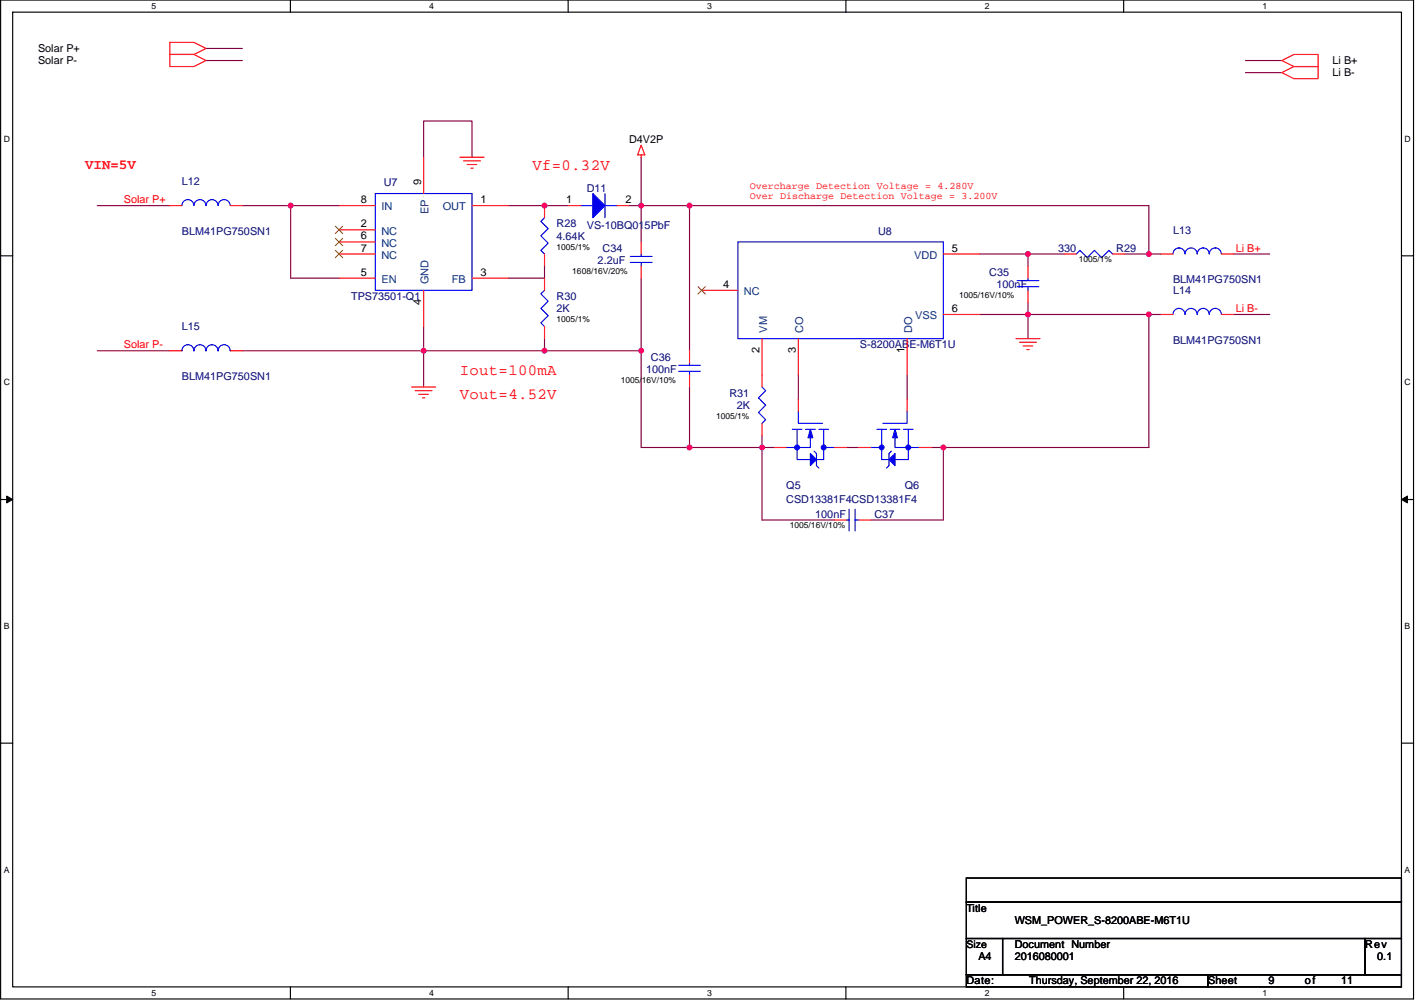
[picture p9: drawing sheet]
<svg xmlns="http://www.w3.org/2000/svg" width="420mm" height="297mm" viewBox="0 0 420 297" stroke-linecap="round" stroke-linejoin="round" font-family="sans-serif">
<path d="M.2 0h418.6v295.8h-418.6zM3.8 3.6h411.5v288.7h-411.5z" fill="none" stroke="#000" stroke-width=".34"/>
<g fill="#fff">
<path d="M44.9 .4h1.4v2.8h-1.4z"/>
<path d="M44.9 292.7h1.4v2.8h-1.4z"/>
</g>
<path d="M86.1 0v3.6M86.1 292.3v3.5" fill="none" stroke="#000" stroke-width=".34"/>
<g fill="#fff">
<path d="M127.2 .4h1.4v2.8h-1.4z"/>
<path d="M127.2 292.7h1.4v2.8h-1.4z"/>
</g>
<path d="M168.3 0v3.6M168.3 292.3v3.5" fill="none" stroke="#000" stroke-width=".34"/>
<g fill="#fff">
<path d="M209.5 .4h1.4v2.8h-1.4z"/>
<path d="M209.5 292.7h1.4v2.8h-1.4z"/>
</g>
<path d="M250.6 0v3.6M250.6 292.3v3.5" fill="none" stroke="#000" stroke-width=".34"/>
<g fill="#fff">
<path d="M291.8 .4h1.4v2.8h-1.4z"/>
<path d="M291.8 292.7h1.4v2.8h-1.4z"/>
</g>
<path d="M332.9 0v3.6M332.9 292.3v3.5" fill="none" stroke="#000" stroke-width=".34"/>
<g fill="#fff">
<path d="M374.1 .4h1.4v2.8h-1.4z"/>
<path d="M374.1 292.7h1.4v2.8h-1.4z"/>
<path d="M1.1 39.7h1.8v2.8h-1.8z"/>
<path d="M416.2 39.7h1.8v2.8h-1.8z"/>
<path d="M1.1 111.8h1.8v2.9h-1.8z"/>
<path d="M416.2 111.8h1.8v2.9h-1.8z"/>
</g>
<path d="M.2 75.8h3.6M415.3 75.8h3.5" fill="none" stroke="#000" stroke-width=".34"/>
<g fill="#fff">
<path d="M1.1 184h1.7v2.8h-1.7z"/>
<path d="M416.2 184h1.7v2.8h-1.7z"/>
</g>
<path d="M.2 147.9h3.6M415.3 147.9h3.5" fill="none" stroke="#000" stroke-width=".34"/>
<path d="M2 146.9l1.8 1-1.8 1zM415.3 147.9l1.7-1v2z" fill="#000" stroke="#000" stroke-width=".3"/>
<g fill="#fff">
<path d="M1.1 256.2h1.7v2.8h-1.7z"/>
<path d="M416.1 256.2h1.8v2.8h-1.8z"/>
</g>
<path d="M.2 220.1h3.6M415.3 220.1h3.5M286.3 277.9h10.8v10.8h-10.8zM286.3 260h129v7.2h-129zM286.3 267.2h129v10.7h-129zM297.1 277.9h107.4v10.8h-107.4zM404.5 277.9h10.8v10.8h-10.8zM286.3 288.7h71.7v3.6h-71.7zM358 288.7h57.3v3.6h-57.3z" fill="none" stroke="#000" stroke-width=".34"/>
<g fill="none" stroke="#800040" stroke-width=".34">
<path d="M61.1 14.4h10.7M61.1 17.9h10.7M369.1 17.9h10.7M369.1 21.5h10.7M125.5 46.6v-10.8h14.4v10.8M190 46.6v14.3M28.8 60.9h21.5M71.8 60.9h14.3M86.1 60.9h14.3M86.1 60.9v21.5h14.3M161.3 78.8v3.6h-10.7M168.5 60.9h-17.9"/>
<path d="M186.4 60.9h3.6M190 60.9h14.3M190 60.9v10.7M204.3 60.9h136.1v14.3M204.3 60.9v43M290.3 75.2h14.3M304.6 75.2v3.6M304.6 75.2h10.7M333.2 75.2h7.2M340.4 75.2h3.6M365.5 75.2h10.7M125.5 96.7v7.2"/>
<path d="M190 82.4v21.5M290.3 93.1h14.3v7.2M304.6 89.6v3.5h35.8M340.4 93.1v39.4h-60.9M340.4 93.1h3.6M365.5 93.1h10.7M28.8 103.9h21.5M71.8 103.9h53.7M125.5 103.9h35.8M125.5 103.9v10.7M161.3 100.3v3.6M161.3 103.9h28.7"/>
<path d="M190 103.9v28.6h14.3M204.3 114.6v17.9M236.5 111v7.2M268.8 111v7.2M204.3 132.5h21.5M225.8 128.9v3.6M225.8 132.5v21.5h21.5M225.8 132.5h3.6M250.9 132.5h3.6M275.9 132.5h3.6M279.5 132.5v21.5h-21.5"/>
</g>
<g fill="#f0f" stroke="#f0f" stroke-width=".34">
<circle cx="340.4" cy="75.2" r=".71"/>
<circle cx="304.6" cy="75.2" r=".71"/>
<circle cx="204.3" cy="60.9" r=".71"/>
<circle cx="340.4" cy="93.1" r=".71"/>
<circle cx="304.6" cy="93.1" r=".71"/>
<circle cx="279.5" cy="132.5" r=".7"/>
<circle cx="225.8" cy="132.5" r=".7"/>
<circle cx="204.3" cy="132.5" r=".71"/>
<circle cx="161.3" cy="60.9" r=".71"/>
<circle cx="190" cy="60.9" r=".7"/>
<circle cx="190" cy="103.9" r=".7"/>
<circle cx="161.3" cy="103.9" r=".71"/>
<circle cx="125.5" cy="103.9" r=".71"/>
<circle cx="86.1" cy="60.9" r=".7"/>
</g>
<g fill="none" stroke="#f00" stroke-width=".34">
<path d="M50.3 16.1h7.2l3.6 1.8-3.6 1.8h-7.2zM50.3 12.6h7.2l3.6 1.8-3.6 1.7h-7.2zM379.8 17.9l3.6-1.8h7.2v3.6h-7.2zM379.8 21.5l3.6-1.8h7.2v3.6h-7.2zM125.5 46.6v10.7M136.3 46.6h7.1M137.3 47.6h5.1M138.4 48.7h2.9M139.5 49.8h.7M190 43l1.1 2.9h-2.2zM190 45.9v.7M50.3 60.9h3.6"/>
<path d="M68.2 60.9h3.6M100.4 60.9h10.8M100.4 68.1h10.8M100.4 71.6h10.8M100.4 75.2h10.8M139.9 60.9h10.7M161.3 75.2v3.6M161.3 60.9v3.6M168.5 60.9h3.6M182.8 60.9h3.6M190 71.6v3.6M190 78.8v3.6"/>
<path d="M279.5 75.2h10.8M304.6 78.8v3.6M315.3 75.2h3.6M329.7 75.2h3.5M344 75.2h3.6M361.9 75.2h3.6M100.4 82.4h10.8M125.5 86v10.7M139.9 82.4h10.7M161.3 96.7v3.6M161.3 82.4v3.6M207.9 86h10.7"/>
<path d="M279.5 93.1h10.8M304.6 86v3.6M344 93.1h3.6M361.9 93.1h3.6M50.3 103.9h3.6M68.2 103.9h3.6M122 114.6h7.1M123 115.7h5M124.1 116.8h2.8M125.2 117.8h.7M204.3 103.9v3.6M204.3 111v3.6"/>
<path d="M225.8 100.3v14.3M236.5 118.2v3.6M236.5 100.3v10.7M268.8 118.2v3.6M268.8 100.3v10.7M301 100.3h7.2M302.1 101.4h5M303.2 102.4h2.8M304.2 103.5h.8M225.8 125.4v3.5M229.4 132.5h3.6M247.3 132.5h3.6"/>
<path d="M254.5 132.5h3.5M272.4 132.5h3.5M247.3 154h3.6M254.5 154h3.5"/>
</g>
<g fill="#00f" stroke="#00f" stroke-width=".34">
<path d="M240.1 134.3l1.8 1.8-1.8 1.8z" fill-rule="evenodd"/>
<path d="M240.1 127.1l.7 2.6h-1.4z" fill-rule="evenodd"/>
<path d="M175.7 57.3l3.5 3.6-3.5 3.6z" fill-rule="evenodd"/>
<path d="M263.4 136.1l1.8-1.8v3.6z" fill-rule="evenodd"/>
<path d="M265.2 127.1l.7 2.6h-1.4z" fill-rule="evenodd"/>
<circle cx="244" cy="132.5" r=".71"/>
<circle cx="236.2" cy="132.5" r=".71"/>
<circle cx="261.2" cy="132.5" r=".7"/>
<circle cx="269.1" cy="132.5" r=".71"/>
</g>
<g fill="none" stroke="#00f" stroke-width=".34">
<path d="M111.2 57.3h28.7v28.7h-28.7zM179.2 57.3v7.2M64.6 60.9a1.78 1.78 0 0 0-1.8-1.8 1.79 1.79 0 0 0-1.8 1.8 1.78 1.78 0 0 0-1.7-1.8 1.79 1.79 0 0 0-1.8 1.8 1.78 1.78 0 0 0-1.9-1.8h.1a1.75 1.75 0 0 0-1.8 1.8M68.2 60.9a1.79 1.79 0 0 0-1.8-1.8 1.79 1.79 0 0 0-1.8 1.8M161.3 64.5l-1 1.1 2.1 2.1-2.1 2.2 2.1 2.1-2.1 2.1 1 1.1M172.1 60.9h3.6M179.2 60.9h3.6M186.8 77.7h6.4M186.8 75.9h6.4M190 75.2v.7M190 77.7v1.1M218.6 71.6h60.9v28.7h-60.9z"/>
<path d="M318.9 75.2l1.1-1.1 2.1 2.2 2.2-2.2 2.1 2.2 2.2-2.2 1.1 1.1M361.9 75.2a1.78 1.78 0 0 0-1.8-1.8 1.81 1.81 0 0 0-1.8 1.8 1.78 1.78 0 0 0-1.8-1.8 1.81 1.81 0 0 0-1.8 1.8 1.8 1.8 0 0 0-1.8-1.8 1.8 1.8 0 0 0-1.8 1.8 1.79 1.79 0 0 0-1.8-1.8 1.76 1.76 0 0 0-1.7 1.8M161.3 86l-1 1 2.1 2.2-2.1 2.1 2.1 2.2-2.1 2.1 1 1.1M301.4 84.9h6.4M301.4 83.1h6.4M304.6 82.4v.7M304.6 84.9v1.1M347.6 93.1a1.76 1.76 0 0 1 1.8-1.8h-.1a1.79 1.79 0 0 1 1.8 1.8 1.8 1.8 0 0 1 1.8-1.8 1.8 1.8 0 0 1 1.8 1.8 1.81 1.81 0 0 1 1.8-1.8 1.78 1.78 0 0 1 1.8 1.8 1.81 1.81 0 0 1 1.8-1.8 1.78 1.78 0 0 1 1.8 1.8M53.9 103.9a1.76 1.76 0 0 1 1.8-1.8h-.1a1.78 1.78 0 0 1 1.9 1.8 1.76 1.76 0 0 1 1.8-1.8 1.78 1.78 0 0 1 1.7 1.8h.1a1.76 1.76 0 0 1 1.7-1.8 1.78 1.78 0 0 1 1.8 1.8M64.6 103.9a1.79 1.79 0 0 1 1.8-1.8 1.79 1.79 0 0 1 1.8 1.8M201.1 110h6.4M201.1 108.2h6.4"/>
<path d="M204.3 107.5v.7M204.3 110v1M225.8 114.6l1.1 1.1-2.2 2.1 2.2 2.2-2.2 2.2 2.2 2.1-1.1 1.1M233 132.5h3.5M234.7 127.1h2.9M236.2 127.1v9h3.9M236.5 121.8v3.6h7.2M238.7 127.1h2.9M240.1 128.9v3.6h-3.9M241.2 133.6l.7 .7v3.6l.7 .7M242.6 127.1h2.9M244.1 132.5h3.2"/>
<path d="M244.1 127.1v9h-2.2M258 132.5h3.2M259.8 127.1h2.9M261.2 127.1v9h2.2M263.8 127.1h2.8M264.1 133.6l-.7 .7v3.6l-.7 .7M265.2 128.9v3.6h3.9M267.7 127.1h2.9M268.8 121.8v3.6h-7.2M268.8 132.5h3.6M269.1 127.1v9h-3.9M250.9 154h.7"/>
<path d="M251.6 150.8v6.4M253.4 154h1.1M253.4 150.8v6.4"/>
</g>
<path d="M99.4 67l2.1 2.2M99.4 70.6l2.1 2.1M99.4 74.1l2.1 2.2M101.5 67l-2.2 2.2M101.5 70.6l-2.2 2.1M101.5 74.1l-2.2 2.2M206.8 84.9l2.2 2.2M209 84.9l-2.2 2.2" fill="none" stroke="#804000" stroke-width=".3"/>
<g font-size="4.6" fill="#f00">
<text x="157.8" y="50.2">Vf=0.32V</text>
<text x="136.3" y="111.1">Iout=100mA</text>
<text x="136.3" y="118.3">Vout=4.52V</text>
</g>
<text font-size="4.2" fill="#f00" x="25.2" y="50.1">VIN=5V</text>
<g font-size="3.2">
<text x="11.3" y="15.4">Solar P+</text>
<text x="11.3" y="19">Solar P-</text>
<text x="394.9" y="19">Li B+</text>
<text x="394.9" y="22.6">Li B-</text>
<text x="186.4" y="42.3">D4V2P</text>
<text x="124.8" y="54.8" transform="rotate(-90 124.8 54.8)">9</text>
<text x="106.9" y="60.2">8</text>
<text x="142.4" y="60.2">1</text>
<text x="167.8" y="60.2">1</text>
<text x="185.3" y="60.2">2</text>
<text x="106.9" y="67.3">2</text>
<text x="106.9" y="70.9">6</text>
<text x="106.9" y="74.5">7</text>
<text x="282" y="74.5">5</text>
<text x="106.9" y="81.6">5</text>
<text x="142.4" y="81.6">3</text>
<text x="214.3" y="85.2">4</text>
<text x="124.8" y="90.3" transform="rotate(-90 124.8 90.3)">4</text>
<text x="282" y="92.4">6</text>
<text x="225.1" y="104.6" transform="rotate(-90 225.1 104.6)">2</text>
<text x="235.8" y="104.6" transform="rotate(-90 235.8 104.6)">3</text>
<text x="268" y="104.6" transform="rotate(-90 268 104.6)">1</text>
<text x="286.3" y="270.1">Title</text>
<text x="300.7" y="273.6">WSM_POWER_S-8200ABE-M6T1U</text>
<text x="300.7" y="280.8">Document Number</text>
<text x="404.5" y="280.8">Rev</text>
<text x="289.9" y="284.4">A4</text>
<text x="300.7" y="284.4">2016080001</text>
<text x="408.1" y="284.4">0.1</text>
<text x="286.3" y="291.5">Date:</text>
<text x="305" y="291.5">Thursday, September 22, 2016</text>
<text x="358" y="291.5">Sheet</text>
<text x="375.9" y="291.5">9</text>
<text x="386.6" y="291.5">of</text>
<text x="397.4" y="291.5">11</text>
</g>
<g font-size="3.2" fill="#000080">
<text x="53.9" y="54.8">L12</text>
<text x="113.7" y="55.2">U7</text>
<text x="173.9" y="57">D11</text>
<text x="53.9" y="69.5">BLM41PG750SN1</text>
<text x="164.9" y="67.4">R28</text>
<text x="164.9" y="71">4.64K</text>
<text x="173.9" y="67.7">VS-10BQ015PbF</text>
<text x="260.2" y="69.5">U8</text>
<text x="347.6" y="69.2">L13</text>
<text x="178.5" y="74.5">C34</text>
<text x="313.6" y="74.5">330</text>
<text x="330.7" y="74.5">R29</text>
<text x="177.1" y="78.1">2.2uF</text>
<text x="293.1" y="81.7">C35</text>
<text x="347.6" y="83.8">BLM41PG750SN1</text>
<text x="104" y="88.9">TPS73501-Q1</text>
<text x="164.9" y="88.9">R30</text>
<text x="295.3" y="85.3">100nF</text>
<text x="347.6" y="87.1">L14</text>
<text x="164.9" y="92.4">2K</text>
<text x="53.9" y="97.8">L15</text>
<text x="347.6" y="101.7">BLM41PG750SN1</text>
<text x="192.9" y="106.8">C36</text>
<text x="254.8" y="103.2">S-8200ABE-M6T1U</text>
<text x="53.9" y="112.5">BLM41PG750SN1</text>
<text x="191.4" y="110.3">100nF</text>
<text x="216.1" y="117.5">R31</text>
<text x="218.3" y="121.1">2K</text>
<text x="233" y="144.7">Q5</text>
<text x="233" y="149">CSD13381F4CSD13381F4</text>
<text x="268.1" y="144.7">Q6</text>
<text x="241.6" y="153.3">100nF</text>
<text x="259.1" y="153.3">C37</text>
</g>
<g font-size="3.2" fill="#f00">
<text x="36.7" y="60.2">Solar P+</text>
<text x="366.2" y="74.5">Li B+</text>
<text x="366.2" y="92.4">Li B-</text>
<text x="36.7" y="103.2">Solar P-</text>
</g>
<g font-size="3.2" fill="#004080">
<text x="113" y="62.3">IN</text>
<text x="127" y="63.5" transform="rotate(-90 127 63.5)">EP</text>
<text x="131.2" y="62.3">OUT</text>
<text x="113" y="69.5">NC</text>
<text x="113" y="73.1">NC</text>
<text x="113" y="76.7">NC</text>
<text x="270.8" y="76.7">VDD</text>
<text x="113" y="83.8">EN</text>
<text x="133.9" y="83.8">FB</text>
<text x="127" y="84.2" transform="rotate(-90 127 84.2)">GND</text>
<text x="220.4" y="87.4">NC</text>
<text x="271.2" y="94.6">VSS</text>
<text x="227.3" y="98.5" transform="rotate(-90 227.3 98.5)">VM</text>
<text x="238" y="98.5" transform="rotate(-90 238 98.5)">CO</text>
<text x="270.3" y="98.5" transform="rotate(-90 270.3 98.5)">DO</text>
</g>
<text font-size="3.1" x="286.3" y="280.7">Size</text>
<g font-size="3" fill="#f00">
<text x="222.2" y="56.1">Overcharge Detection Voltage = 4.280V</text>
<text x="222.2" y="59.1">Over Discharge Detection Voltage = 3.200V</text>
</g>
<g font-size="2.6">
<text x="44.9" y="2.7">5</text>
<text x="127.2" y="2.7">4</text>
<text x="209.5" y="2.7">3</text>
<text x="291.8" y="2.7">2</text>
<text x="374.1" y="2.7">1</text>
<text x="1.1" y="41.9">D</text>
<text x="416.2" y="41.9">D</text>
<text x="1.1" y="114.1">C</text>
<text x="416.2" y="114.1">C</text>
<text x="1.1" y="186.3">B</text>
<text x="416.2" y="186.3">B</text>
<text x="1.1" y="258.4">A</text>
<text x="416.2" y="258.4">A</text>
<text x="44.9" y="294.9">5</text>
<text x="127.2" y="294.9">4</text>
<text x="209.5" y="294.9">3</text>
<text x="291.8" y="294.9">2</text>
<text x="374.1" y="294.9">1</text>
</g>
<g font-size="2.5">
<text x="164.9" y="73.9">1005/1%</text>
<text x="319.6" y="77.5">1005/1%</text>
<text x="169.6" y="81">1608/16V/20%</text>
<text x="284.2" y="88.2">1005/16V/10%</text>
<text x="164.9" y="95.4">1005/1%</text>
<text x="183.9" y="113.3">1005/16V/10%</text>
<text x="212.2" y="124">1005/1%</text>
<text x="234" y="156.3">1005/16V/10%</text>
</g>
</svg>
